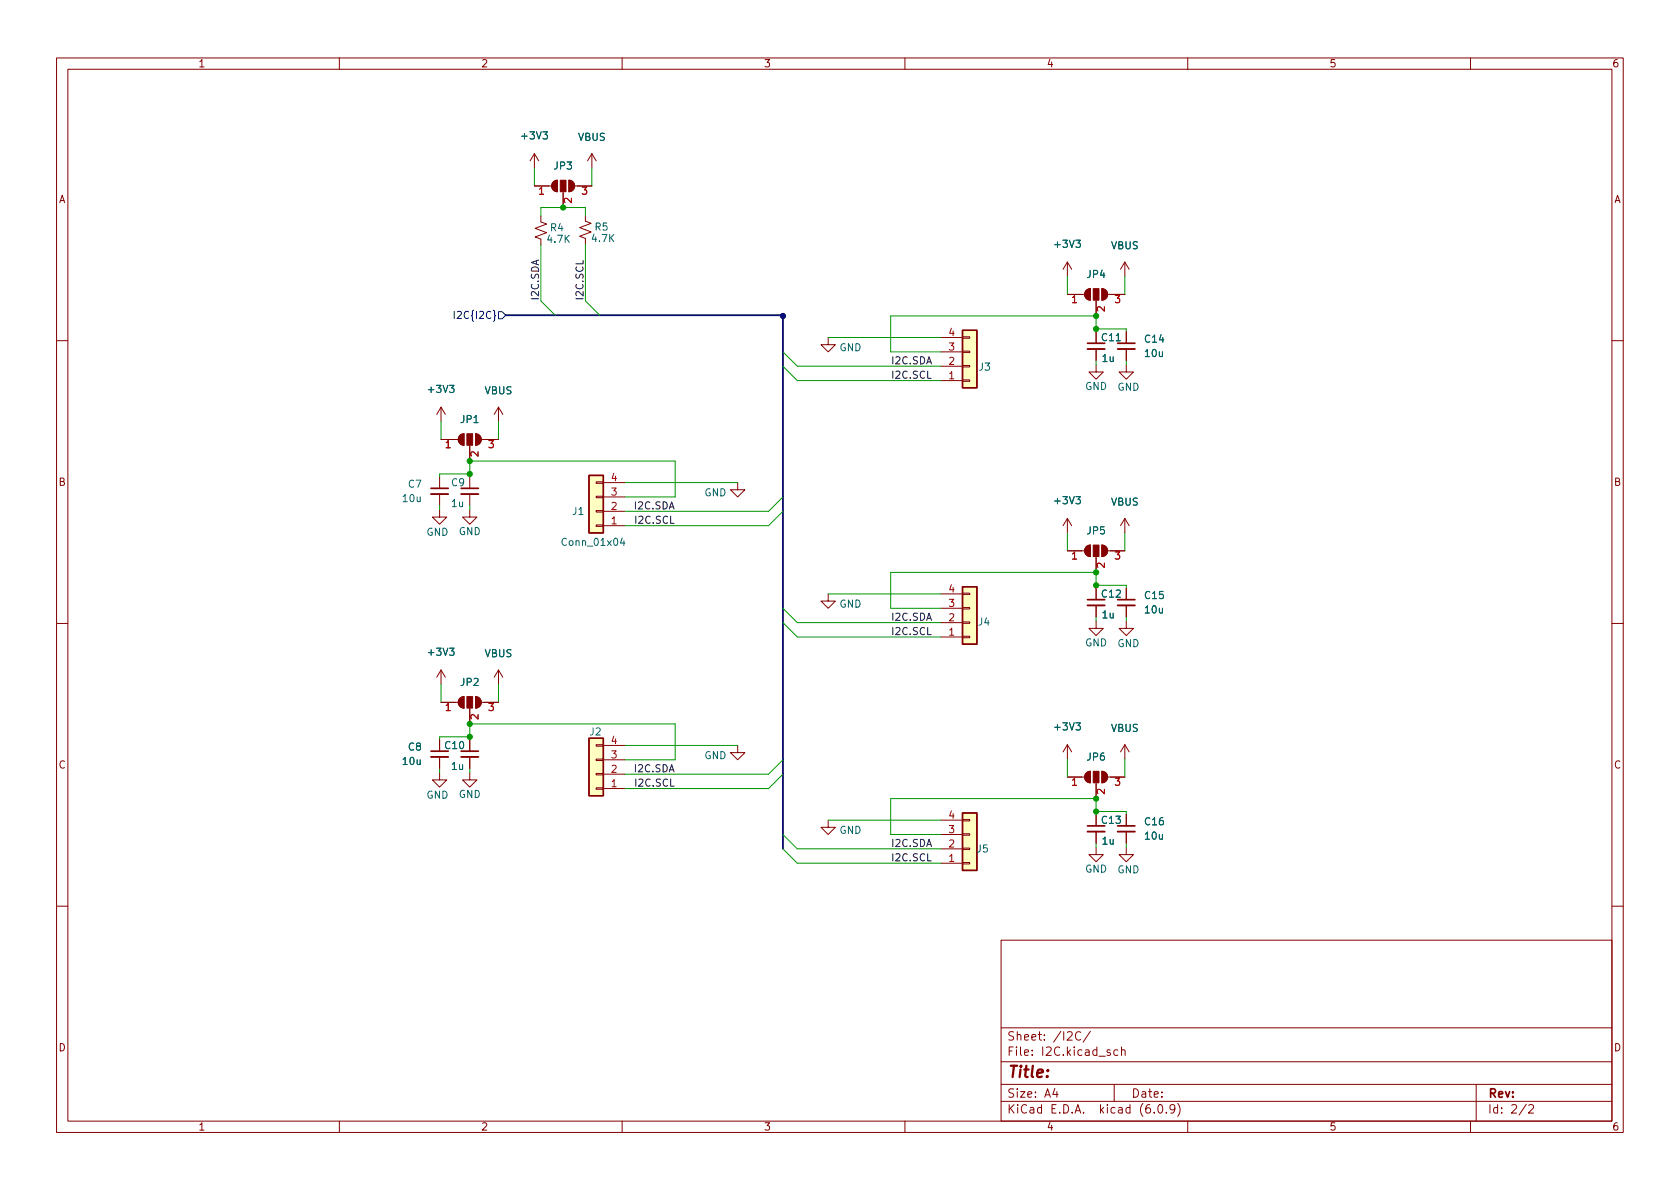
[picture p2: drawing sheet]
<svg xmlns="http://www.w3.org/2000/svg" width="297mm" height="210mm" viewBox="0 0 297 210" stroke-linecap="round" stroke-linejoin="round" font-family="sans-serif">
<g fill="none" stroke="#840000" stroke-width=".18">
<path d="M10 10.2h277v190.1h-277zM12 12.2h273v186.1h-273zM60 10.2v2M110 10.2v2M160 10.2v2M210 10.2v2M260 10.2v2M94.5 27.2l-.8 1.2M94.5 27.2v2.5M94.5 27.2l.7 1.2M94.5 32.9h3M95.6 38.2v1l1 .4-2 .8 2 .7-2 .8 1 .4v1"/>
<path d="M97.8 32.2l.8-.3v2a1.02 1.02 0 0 1-1-.6 1.02 1.02 0 0 1 .2-1.1zM99.6 33.9v2.8M100.6 31.9a1.02 1.02 0 0 1 1 1 1.02 1.02 0 0 1-1 1zM101.6 32.9h3M103.5 38.1v1l1 .4-2 .8 2 .7-2 .8 1 .4v1M104.6 27.2l-.7 1.2M104.6 27.2v2.5M104.6 27.2l.8 1.2M146.4 59.7v1.3h1.3l-1.3 1.2-1.2-1.2h1.2M166.4 59.7h3.8M170.2 59.6h1.2v.2h-1.2zM188.7 46.3v2.6"/>
<path d="M188.7 52.1h3.1M188.7 46.3l-.7 1.3M188.7 46.3l.8 1.3M192.1 51.3l.7-.3v2.1a1.02 1.02 0 0 1-1-.6 1.02 1.02 0 0 1 .3-1.2zM193.8 53.1v2.8M193.8 58.7v2M194.8 51a1.02 1.02 0 0 1 1 1.1 1.02 1.02 0 0 1-1 1zM195.8 52.1h3.1M198.9 46.3v2.6M198.9 46.3l-.8 1.3M198.9 46.3l.7 1.3M199.1 58.7v2"/>
<path d="M10 60.2h2M78 72l-.8 1.3M78 72v2.5M78 72l.7 1.3M78 77.7h3M81.3 77l.7-.3v2a1.02 1.02 0 0 1-.9-.6 1.02 1.02 0 0 1 .2-1.1zM83.1 78.7v2.8M84.1 76.7a1.02 1.02 0 0 1 1 1 1.02 1.02 0 0 1-1 1zM85.1 77.7h3M88.1 72v2.5M88.1 72l-.7 1.3M88.1 72l.8 1.3"/>
<path d="M166.4 67.3h3.8M166.4 64.8h3.8M166.4 62.2h3.8M170.2 62.1h1.2v.3h-1.2zM170.2 64.6h1.2v.3h-1.2zM170.2 67.2h1.2v.2h-1.2zM193.8 64.5v1.3h1.3l-1.3 1.3-1.3-1.3h1.3M193.8 61.7v2M199.1 64.5v1.3h1.3l-1.3 1.3-1.2-1.3h1.2M199.1 61.7v2M285 60.2h2M77.7 90.2v1.2h-1.2l1.2 1.3 1.3-1.3h-1.3"/>
<path d="M77.7 84.3v2.1M77.7 87.4v2M83.1 90.2v1.2h-1.3l1.3 1.3 1.2-1.3h-1.2M83.1 84.3v2.1M83.1 87.4v2M105.4 85.2h1.3v.3h-1.3zM105.4 87.8h1.3v.2h-1.3zM105.4 90.3h1.3v.2h-1.3zM105.4 92.8h1.3v.3h-1.3zM106.7 93h3.8M106.7 90.4h3.8M106.7 87.9h3.8"/>
<path d="M106.7 85.3h3.8M130.4 85.3v1.3h-1.2l1.2 1.3 1.3-1.3h-1.3M188.7 91.7l-.7 1.3M188.7 91.7v2.5M188.7 91.7l.8 1.3M188.7 97.4h3.1M192.1 96.7l.7-.3v2a1.02 1.02 0 0 1-1-.6 1.02 1.02 0 0 1 .3-1.1zM193.8 98.4v2.8M194.8 96.4a1.02 1.02 0 0 1 1 1 1.02 1.02 0 0 1-1 1zM195.8 97.4h3.1M198.9 91.7l-.8 1.3M198.9 91.7v2.5"/>
<path d="M198.9 91.7l.7 1.3M10 110.2h2M78 118.5v2.5M78 118.5l-.8 1.3M78 118.5l.7 1.3M88.1 118.5l-.7 1.3M88.1 118.5v2.5M88.1 118.5l.8 1.3M146.4 105v1.3h1.3l-1.3 1.3-1.2-1.3h1.2M166.4 112.6h3.8M166.4 110.1h3.8M166.4 107.6h3.8"/>
<path d="M166.4 105h3.8M170.2 104.9h1.2v.3h-1.2zM170.2 107.4h1.2v.3h-1.2zM170.2 110h1.2v.2h-1.2zM170.2 112.5h1.2v.3h-1.2zM193.8 109.8v1.3h1.3l-1.3 1.3-1.3-1.3h1.3M193.8 104v2M193.8 107.1v2M199.1 109.8v1.3h1.3l-1.3 1.3-1.2-1.3h1.2M199.1 104v2M199.1 107.1v2M285 110.2h2"/>
<path d="M77.7 136.6v1.3h-1.2l1.2 1.3 1.3-1.3h-1.3M77.7 130.8v2M77.7 133.9v2M78 124.2h3M81.3 123.5l.7-.3v2a1.02 1.02 0 0 1-.9-.6 1.02 1.02 0 0 1 .2-1.1zM83.1 136.6v1.3h-1.3l1.3 1.3 1.2-1.3h-1.2M83.1 125.2v2.8M83.1 130.8v2M83.1 133.9v2M84.1 123.2a1.02 1.02 0 0 1 1 1 1.02 1.02 0 0 1-1 1zM85.1 124.2h3M105.4 131.7h1.3v.2h-1.3z"/>
<path d="M105.4 134.2h1.3v.3h-1.3zM105.4 136.8h1.3v.2h-1.3zM105.4 139.3h1.3v.3h-1.3zM106.7 139.4h3.8M106.7 136.9h3.8M106.7 134.4h3.8M106.7 131.8h3.8M130.4 131.8v1.3h-1.2l1.2 1.3 1.3-1.3h-1.3M188.7 131.7v2.5M188.7 131.7l-.7 1.3M188.7 131.7l.8 1.3M188.7 137.4h3.1"/>
<path d="M192.1 136.7l.7-.3v2a1.02 1.02 0 0 1-1-.6 1.02 1.02 0 0 1 .3-1.1zM193.8 138.4v2.8M194.8 136.4a1.02 1.02 0 0 1 1 1 1.02 1.02 0 0 1-1 1zM195.8 137.4h3.1M198.9 131.7v2.5M198.9 131.7l-.8 1.3M198.9 131.7l.7 1.3M146.4 145v1.3h1.3l-1.3 1.3-1.2-1.3h1.2M166.4 152.6h3.8M166.4 150.1h3.8M166.4 147.6h3.8M166.4 145h3.8"/>
<path d="M170.2 144.9h1.2v.3h-1.2zM170.2 147.4h1.2v.3h-1.2zM170.2 150h1.2v.2h-1.2zM170.2 152.5h1.2v.3h-1.2zM193.8 149.9v1.2h1.3l-1.3 1.3-1.3-1.3h1.3M193.8 144v2M193.8 147.1v2M199.1 149.9v1.2h1.3l-1.3 1.3-1.2-1.3h1.2M199.1 144v2M199.1 147.1v2M10 160.2h2M177 166.3h108v32h-108z"/>
<path d="M285 160.2h2M60 198.3v2M110 198.3v2M160 198.3v2M177 194.8h108M177 191.8h108M177 187.8h108M177 181.8h108M186.5 192.5l-.4 1h1M186.9 193v1M191.1 182.6a.6 .6 0 0 0-.8 0 .6 .6 0 0 0-.2 .7 .56 .56 0 0 0 .3 .6 .56 .56 0 0 0 .7-.1M192.8 182.4l-1.3 1.9"/>
<path d="M196.3 185.7l-.4-.1-.2 .2 .1 .3 .5 .1v.4h-.6M197 191.8v3M197.6 185.7l-.4-.1-.3 .3v.4l.2 .3h.5M198.3 185.8l.2-.2 .4 .1v.9M198.3 185.1v1.5M204.1 196.7v.1M204.9 195.4l.2-.1a.81 .81 0 0 1 .6 .7 .81 .81 0 0 1-.3 .8h-.2a.81 .81 0 0 1-.6-.6 .81 .81 0 0 1 .3-.8zM206.2 196.7v.1M207.7 196l-.3 .3h-.3l-.2-.3 .1-.6 .4-.1 .2 .2a.99 .99 0 0 1-.3 1.3h-.3M208.2 195.1a1.72 1.72 0 0 1 0 2.3M210 198.3v2M260 198.3v2"/>
<path d="M261 191.8v6.5M269.9 195.3l-1.3 1.9M270.3 195.5l.6-.2 .2 .2 .1 .3-1 1h1"/>
</g>
<path d="M192.3 61.7h3M197.6 61.7h3.1M76.2 87.4h3M81.5 87.4h3.1M192.3 107.1h3M197.6 107.1h3.1M76.2 133.9h3M81.5 133.9h3.1M192.3 147.1h3M197.6 147.1h3.1" fill="none" stroke="#840000" stroke-width=".33"/>
<path d="M192.3 60.7h3M197.6 60.7h3.1M76.2 86.4h3M81.5 86.4h3.1M192.3 106h3M197.6 106h3.1M76.2 132.8h3M81.5 132.8h3.1M192.3 146h3M197.6 146h3.1" fill="none" stroke="#840000" stroke-width=".3"/>
<g fill="#840000" stroke="#840000" stroke-width=".18">
<path d="M81.3 77l.7-.3v2a1.02 1.02 0 0 1-.9-.6 1.02 1.02 0 0 1 .2-1.1z"/>
<path d="M82.5 76.7h1.1v2h-1.1z"/>
<path d="M84.1 76.7a1.02 1.02 0 0 1 1 1 1.02 1.02 0 0 1-1 1z"/>
<path d="M81.3 123.5l.7-.3v2a1.02 1.02 0 0 1-.9-.6 1.02 1.02 0 0 1 .2-1.1z"/>
<path d="M82.5 123.2h1.1v2h-1.1z"/>
<path d="M84.1 123.2a1.02 1.02 0 0 1 1 1 1.02 1.02 0 0 1-1 1z"/>
<path d="M192.1 96.7l.7-.3v2a1.02 1.02 0 0 1-1-.6 1.02 1.02 0 0 1 .3-1.1z"/>
<path d="M193.3 96.4h1v2h-1z"/>
<path d="M194.8 96.4a1.02 1.02 0 0 1 1 1 1.02 1.02 0 0 1-1 1z"/>
<path d="M192.1 51.3l.7-.3v2.1a1.02 1.02 0 0 1-1-.6 1.02 1.02 0 0 1 .3-1.2z"/>
<path d="M193.3 51h1v2.1h-1z"/>
<path d="M194.8 51a1.02 1.02 0 0 1 1 1.1 1.02 1.02 0 0 1-1 1z"/>
<path d="M97.8 32.2l.8-.3v2a1.02 1.02 0 0 1-1-.6 1.02 1.02 0 0 1 .2-1.1z"/>
<path d="M99.1 31.9h1v2h-1z"/>
<path d="M100.6 31.9a1.02 1.02 0 0 1 1 1 1.02 1.02 0 0 1-1 1z"/>
<path d="M192.1 136.7l.7-.3v2a1.02 1.02 0 0 1-1-.6 1.02 1.02 0 0 1 .3-1.1z"/>
<path d="M193.3 136.4h1v2h-1z"/>
<path d="M194.8 136.4a1.02 1.02 0 0 1 1 1 1.02 1.02 0 0 1-1 1z"/>
</g>
<g fill="#ffffc2" stroke="#ffffc2" stroke-width=".18">
<path d="M170.2 103.8h2.5v10.1h-2.5z"/>
<path d="M104.1 130.6h2.6v10.1h-2.6z"/>
<path d="M104.1 84.1h2.6v10.1h-2.6z"/>
<path d="M170.2 143.8h2.5v10.1h-2.5z"/>
<path d="M170.2 58.4h2.5v10.2h-2.5z"/>
</g>
<path d="M170.2 58.4h2.5v10.2h-2.5zM104.1 84.1h2.6v10.1h-2.6zM170.2 103.8h2.5v10.1h-2.5zM104.1 130.6h2.6v10.1h-2.6zM170.2 143.8h2.5v10.1h-2.5z" fill="none" stroke="#840000" stroke-width=".25"/>
<path d="M110 95.1l-.3 .9h.8M110.3 95.6v.9" fill="none" stroke="#006464" stroke-width=".18"/>
<path d="M80.3 55.1v1.2M88.1 55.1h.7l.6 .6-.6 .7h-.7z" fill="none" stroke="#000084" stroke-width=".18"/>
<path d="M89.4 55.7h49M138.4 55.9v94.2" fill="none" stroke="#000084" stroke-width=".3"/>
<g fill="none" stroke="#009600" stroke-width=".18">
<path d="M94.5 29.7v3.2M103.5 38.1v-1.4h-7.9v1.5M104.6 29.7v3.2M95.6 43.3v9.9l2.6 2.5M103.5 43.2v10l2.5 2.5M146.4 59.7h20M188.7 48.9v3.2M193.8 58.7v-2.8h-36.3v6.3h8.9M193.8 58.2h5.3v.5M198.9 48.9v3.2M78 74.5v3.2M88.1 74.5v3.2"/>
<path d="M138.4 62.2l2.6 2.6h25.4M138.4 64.8l2.6 2.5h25.4M193.8 63.7v.8M199.1 63.7v.8M77.7 89.4v.8M83.1 83.8h-5.4v.5M83.1 84.3v-2.8h36.3v6.4h-8.9M83.1 89.4v.8M110.5 85.3h19.9M138.4 87.9l-2.5 2.5h-25.4M138.4 90.4l-2.5 2.6h-25.4M188.7 94.2v3.2"/>
<path d="M198.9 94.2v3.2M138.4 110.1l2.6 2.5h25.4M138.4 107.6l2.6 2.5h25.4M146.4 105h20M193.8 104v-2.8h-36.3v6.4h8.9M193.8 109.1v.7M193.8 103.5h5.3v.5M199.1 109.1v.7M77.7 135.9v.7M78 121v3.2M83.1 130.3h-5.4v.5M83.1 130.8v-2.8h36.3v6.4h-8.9"/>
<path d="M83.1 135.9v.7M88.1 121v3.2M110.5 131.8h19.9M138.4 134.4l-2.5 2.5h-25.4M138.4 136.9l-2.5 2.5h-25.4M188.7 134.2v3.2M198.9 134.2v3.2M138.4 150.1l2.6 2.5h25.4M138.4 147.6l2.6 2.5h25.4M146.4 145h20M193.8 143.5h5.3v.5M193.8 144v-2.8h-36.3v6.4h8.9"/>
<path d="M193.8 149.1v.8M199.1 149.1v.8"/>
</g>
<g fill="#009600" stroke="#009600" stroke-width=".18">
<circle cx="193.8" cy="58.2" r=".46"/>
<circle cx="193.8" cy="55.9" r=".46"/>
<circle cx="193.8" cy="101.2" r=".46"/>
<circle cx="83.1" cy="128" r=".46"/>
<circle cx="83.1" cy="130.3" r=".46"/>
<circle cx="83.1" cy="83.8" r=".46"/>
<circle cx="99.6" cy="36.7" r=".46"/>
<circle cx="83.1" cy="81.5" r=".46"/>
<circle cx="193.8" cy="143.5" r=".46"/>
<circle cx="193.8" cy="141.2" r=".46"/>
<circle cx="193.8" cy="103.5" r=".46"/>
</g>
<circle cx="138.4" cy="55.9" r=".46" fill="#000084" stroke="#000084" stroke-width=".18"/>
<text font-size="2.8" fill="#840000" x="178" y="190.6">Title:</text>
<g font-size="2.1" fill="#840000">
<text x="178" y="184">Sheet: /I2C/</text>
<text x="178" y="186.7">File: I2C.kicad_sch</text>
<text x="178" y="196.9">KiCad E.D.A. kicad (6.0.9)</text>
<text x="178" y="194.1">Size: A4</text>
<text x="200" y="194.1">Date:</text>
<text x="263" y="194.1">Rev:</text>
<text x="263" y="196.9">Id: 2/2</text>
</g>
<g font-size="1.8" fill="#840000">
<text x="35" y="11.9">1</text>
<text x="85" y="11.9">2</text>
<text x="135" y="11.9">3</text>
<text x="185" y="11.9">4</text>
<text x="235" y="11.9">5</text>
<text x="285" y="11.9">6</text>
<text x="10.3" y="35.9">A</text>
<text x="285.3" y="35.9">A</text>
<text x="10.3" y="85.9">B</text>
<text x="285.3" y="85.9">B</text>
<text x="10.3" y="135.9">C</text>
<text x="285.3" y="135.9">C</text>
<text x="10.3" y="185.9">D</text>
<text x="285.3" y="185.9">D</text>
<text x="35" y="199.9">1</text>
<text x="85" y="199.9">2</text>
<text x="135" y="199.9">3</text>
<text x="185" y="199.9">4</text>
<text x="235" y="199.9">5</text>
<text x="285" y="199.9">6</text>
</g>
<g font-size="1.8" fill="#006464">
<text x="92.4" y="24.6">+3V3</text>
<text x="98" y="30">JP3</text>
<text x="102.2" y="24.9">VBUS</text>
<text x="97.3" y="40.9">R4</text>
<text x="105.2" y="40.8">R5</text>
<text x="96.9" y="42.9">4.7K</text>
<text x="104.8" y="42.8">4.7K</text>
<text x="186.6" y="43.8">+3V3</text>
<text x="196.4" y="44.1">VBUS</text>
<text x="192.2" y="49.1">JP4</text>
<text x="148.4" y="62.1">GND</text>
<text x="173.1" y="65.5">J3</text>
<text x="194.9" y="60.3">C11</text>
<text x="194.9" y="64">1u</text>
<text x="202.5" y="60.6">C14</text>
<text x="202.5" y="63.1">10u</text>
<text x="75.9" y="69.5">+3V3</text>
<text x="85.7" y="69.7">VBUS</text>
<text x="191.8" y="69">GND</text>
<text x="197.6" y="69.1">GND</text>
<text x="81.5" y="74.8">JP1</text>
<text x="71.3" y="88.8">10u</text>
<text x="72.2" y="86.2">C7</text>
<text x="79.8" y="86">C9</text>
<text x="79.9" y="89.7">1u</text>
<text x="124.5" y="87.8">GND</text>
<text x="186.6" y="89.1">+3V3</text>
<text x="196.4" y="89.4">VBUS</text>
<text x="75.4" y="94.7">GND</text>
<text x="81.1" y="94.6">GND</text>
<text x="101.3" y="91.1">J1</text>
<text x="192.2" y="94.5">JP5</text>
<text x="99.7" y="96.5">Conn_01x04</text>
<text x="148.4" y="107.4">GND</text>
<text x="194.9" y="105.7">C12</text>
<text x="202.5" y="105.9">C15</text>
<text x="173" y="110.6">J4</text>
<text x="194.9" y="109.3">1u</text>
<text x="202.5" y="108.5">10u</text>
<text x="75.9" y="115.9">+3V3</text>
<text x="85.7" y="116.2">VBUS</text>
<text x="191.8" y="114.3">GND</text>
<text x="197.6" y="114.4">GND</text>
<text x="81.5" y="121.3">JP2</text>
<text x="104.3" y="130">J2</text>
<text x="186.6" y="129.2">+3V3</text>
<text x="196.4" y="129.4">VBUS</text>
<text x="71.3" y="135.3">10u</text>
<text x="72.2" y="132.7">C8</text>
<text x="78.8" y="132.5">C10</text>
<text x="79.9" y="136.1">1u</text>
<text x="124.5" y="134.2">GND</text>
<text x="192.2" y="134.5">JP6</text>
<text x="75.4" y="141.2">GND</text>
<text x="81.1" y="141.1">GND</text>
<text x="148.4" y="147.4">GND</text>
<text x="194.9" y="145.7">C13</text>
<text x="194.9" y="149.3">1u</text>
<text x="202.5" y="145.9">C16</text>
<text x="202.5" y="148.5">10u</text>
<text x="172.8" y="150.7">J5</text>
<text x="191.8" y="154.3">GND</text>
<text x="197.6" y="154.4">GND</text>
</g>
<g font-size="1.8" fill="#a90000">
<text x="95.3" y="34.4">1</text>
<text x="101.1" y="35.9" transform="rotate(-90 101.1 35.9)">2</text>
<text x="102.9" y="34.4">3</text>
<text x="189.5" y="53.6">1</text>
<text x="197.1" y="53.6">3</text>
<text x="167.8" y="59.4">4</text>
<text x="195.3" y="55.1" transform="rotate(-90 195.3 55.1)">2</text>
<text x="167.8" y="64.5">2</text>
<text x="167.8" y="62">3</text>
<text x="167.8" y="67.1">1</text>
<text x="78.8" y="79.2">1</text>
<text x="84.6" y="80.8" transform="rotate(-90 84.6 80.8)">2</text>
<text x="86.4" y="79.2">3</text>
<text x="108.1" y="87.6">3</text>
<text x="108.1" y="85.1">4</text>
<text x="108.1" y="92.7">1</text>
<text x="108.1" y="90.2">2</text>
<text x="189.5" y="98.9">1</text>
<text x="195.3" y="100.4" transform="rotate(-90 195.3 100.4)">2</text>
<text x="197.1" y="98.9">3</text>
<text x="167.8" y="107.3">3</text>
<text x="167.8" y="104.8">4</text>
<text x="167.8" y="112.4">1</text>
<text x="167.8" y="109.8">2</text>
<text x="78.8" y="125.7">1</text>
<text x="86.4" y="125.7">3</text>
<text x="84.6" y="127.2" transform="rotate(-90 84.6 127.2)">2</text>
<text x="108.1" y="131.6">4</text>
<text x="108.1" y="136.6">2</text>
<text x="108.1" y="134.1">3</text>
<text x="108.1" y="139.2">1</text>
<text x="189.5" y="138.9">1</text>
<text x="195.3" y="140.4" transform="rotate(-90 195.3 140.4)">2</text>
<text x="197.1" y="138.9">3</text>
<text x="167.8" y="149.9">2</text>
<text x="167.8" y="147.3">3</text>
<text x="167.8" y="144.8">4</text>
<text x="167.8" y="152.4">1</text>
</g>
<g font-size="1.8" fill="#0f0f0f">
<text x="95.3" y="53.2" transform="rotate(-90 95.3 53.2)">I2C.SDA</text>
<text x="103.2" y="53.2" transform="rotate(-90 103.2 53.2)">I2C.SCL</text>
<text x="157.5" y="64.4">I2C.SDA</text>
<text x="157.5" y="67">I2C.SCL</text>
<text x="112.4" y="90.1">I2C.SDA</text>
<text x="112.6" y="92.6">I2C.SCL</text>
<text x="157.5" y="109.8">I2C.SDA</text>
<text x="157.5" y="112.3">I2C.SCL</text>
<text x="112.4" y="136.6">I2C.SDA</text>
<text x="112.6" y="139.1">I2C.SCL</text>
<text x="157.5" y="149.8">I2C.SDA</text>
<text x="157.5" y="152.3">I2C.SCL</text>
</g>
<text font-size="1.8" fill="#000084" x="81.1" y="56.4">I2C{I2C}</text>
</svg>
